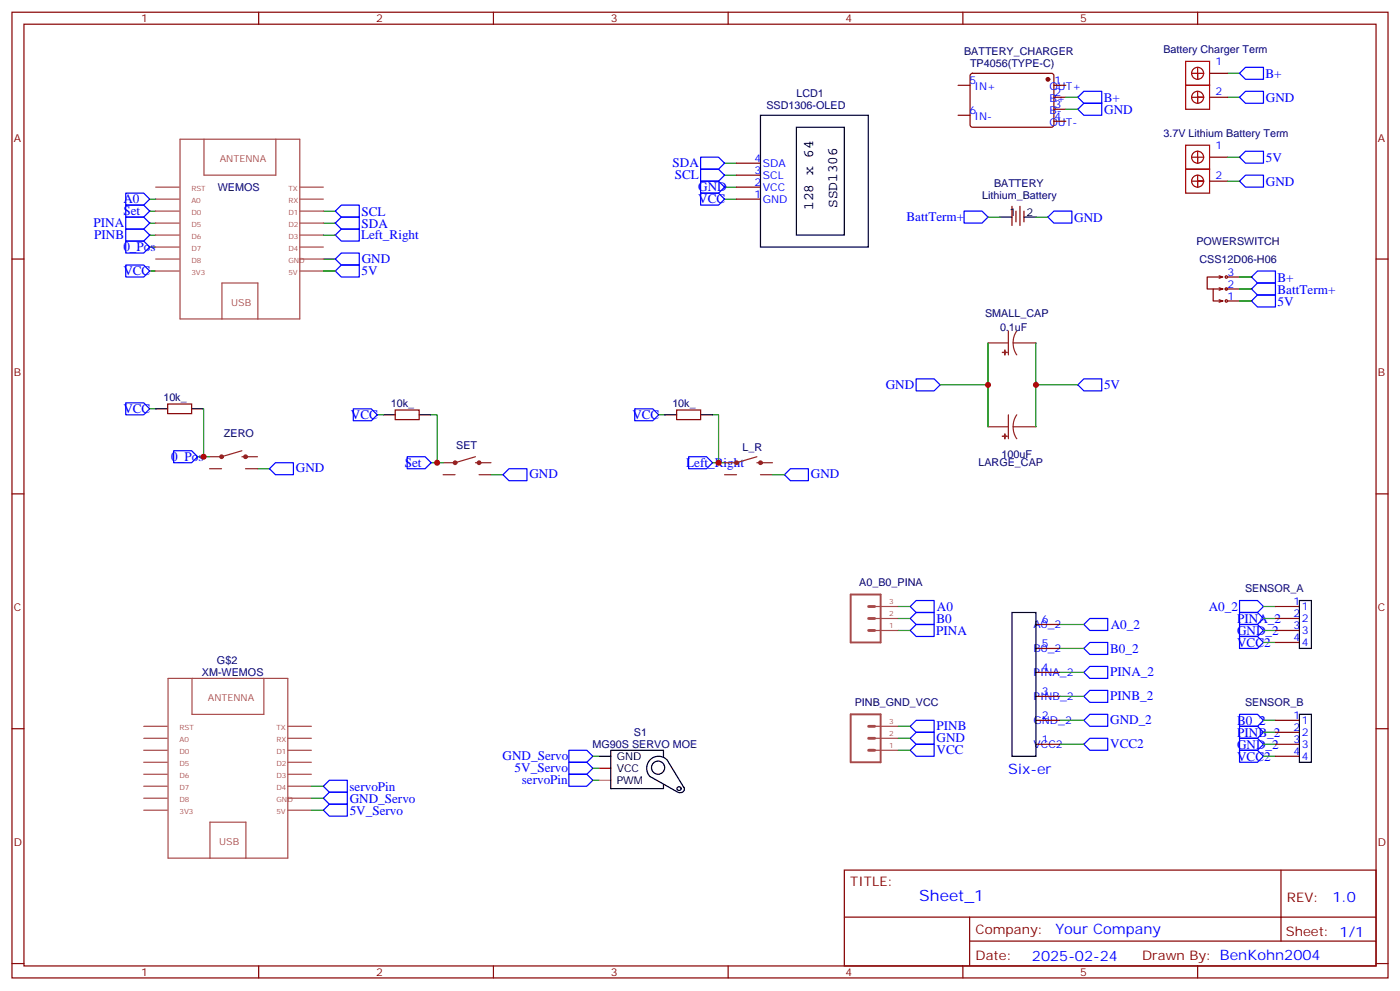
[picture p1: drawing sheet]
<svg xmlns="http://www.w3.org/2000/svg" width="412mm" height="292mm" viewBox="0 0 412 292" stroke-linecap="round" stroke-linejoin="round" font-family="sans-serif">
<g fill="none" stroke="#870000" stroke-width=".35">
<path d="M3.5 3.6h405.4v284.3h-405.4zM7.1 7.1h398.2v277.3h-398.2zM76.2 3.6v3.5M145.3 3.6v3.5M214.5 3.6v3.5M283.6 3.6v3.5M352.8 3.6v3.5M282.2 25.1h3.6M282.2 33.9h3.6M286 21.8l.5-.2h23.5l.4 .7v14.7l-.7 .5-23.5-.1-.4-.6v-14.5zM310.4 28.6h3.6M310.4 25.1h3.6"/>
<path d="M310.4 32.2h3.6M310.4 35.7h3.6M356.3 28.6h5.3M356.3 21.6h5.3M217 58.6h7M217 55.1h7M217 51.6h7M217 48h7M356.3 53.3h5.3M356.3 46.3h5.3M3.5 76.3h3.6M298.1 60.7v5.7"/>
<path d="M299.3 62.2v3.1M300.5 60.7v5.7M301.6 62.2v3.1M405.3 76.3h3.6M359.1 81.2l1.1 .4-1.1 .3M359.1 84.7l1.1 .4M359.1 88.3l1.1 .3M359.8 81.6h-4.2v3.5h1.8M360.2 85.1h-2.8v3.5h2.8M360.2 85.1l-1.1 .3M360.2 88.6l-1.1 .4M360.9 85.1h4.2"/>
<path d="M361.6 88.6h3.5M361.6 81.6h3.5M49.4 119h7v2.8h-7zM116.4 120.7h7.1v2.8h-7.1zM199.3 120.7h7.1v2.8h-7.1zM3.5 145.4h3.6M405.3 145.4h3.6M375.7 178.6h7.1M305.2 198h7M305.2 190.9h7M305.2 183.9h7M375.7 182.1h7.1"/>
<path d="M375.7 185.6h7.1M375.7 189.2h7.1M3.5 214.6h3.6M305.2 212.1h7M305.2 219.1h7M305.2 205h7M375.7 212.1h7.1M375.7 215.6h7.1M375.7 219.1h7.1M405.3 214.6h3.6M375.7 222.7h7.1M248.7 256.2h156.6v28.2h-156.6z"/>
<path d="M377.3 256.2v20.9M248.7 270h156.5M285.6 277.1h119.6M285.6 270v14.1M3.5 283.7h3.6M76.2 284.4v3.5M145.3 284.4v3.5M214.5 284.4v3.5M283.6 284.4v3.5M352.8 284.4v3.5M405.3 283.7h3.6"/>
<circle cx="361.2" cy="81.6" r=".35"/>
<circle cx="361.2" cy="85.1" r=".35"/>
<circle cx="361.2" cy="88.6" r=".35"/>
</g>
<g fill="none" stroke="#008700" stroke-width=".35">
<path d="M314 28.6h3.5M314 32.2h3.5M361.6 21.6h3.5M361.6 28.6h3.5M44.1 58.6h1.8M213.4 48h3.6M213.4 51.6h3.6M213.4 55.1h3.6M213.4 58.6h3.6M361.6 53.3h3.5M361.6 46.3h3.5M44.1 62.2h1.8"/>
<path d="M44.1 65.7h1.8M44.1 69.2h1.8M44.1 72.7h1.8M44.1 79.8h1.8M95.2 62.2h3.6M95.2 65.7h3.6M95.2 69.2h3.6M95.2 79.8h3.6M95.2 76.3h3.6M291 63.9h3.6M305.2 63.9h3.5M365.1 85.1h3.6"/>
<path d="M365.1 88.6h3.6M365.1 81.6h3.6M276.9 113.3h14.1M291 101v24.7M305.2 101v24.7M305.2 113.3h12.3M44.1 120.4h1.8M58.2 134.5h3.5M60 120.4v14.1M75.8 138h3.6M111.1 122.1h1.8M127 122.1h1.8v14.1"/>
<path d="M127 136.2h3.5M144.6 139.8h3.6M194 122.1h1.8M209.9 122.1h1.8v14.1M209.9 136.2h3.5M227.5 139.8h3.6M264.6 178.6h3.5M372.2 178.6h3.5M264.6 182.1h3.5M264.6 185.6h3.5M312.2 183.9h7.1M312.2 190.9h7.1"/>
<path d="M312.2 198h7.1M372.2 182.1h3.5M372.2 185.6h3.5M372.2 189.2h3.5M264.6 213.9h3.5M264.6 217.4h3.5M312.2 212.1h7.1M312.2 219.1h7.1M312.2 205h7.1M372.2 212.1h3.5M372.2 215.6h3.5M372.2 219.1h3.5"/>
<path d="M91.7 231.5h3.5M91.7 235h3.5M91.7 238.5h3.5M174.6 229.7h1.8M174.6 226.2h1.8M174.6 222.7h1.8M264.6 220.9h3.5M372.2 222.7h3.5"/>
</g>
<g fill="none" stroke="#00f" stroke-width=".35">
<path d="M317.5 28.6l1.8-1.7h5.3v3.5h-5.3zM317.5 32.2l1.8-1.8h5.3v3.5h-5.3zM365.1 21.6l1.8-1.8h5.3v3.6h-5.3zM365.1 28.6l1.8-1.7h5.3v3.5h-5.3zM37 56.9h5.3l1.8 1.7-1.8 1.8h-5.3zM206.4 53.3h5.3l1.7 1.8-1.7 1.8h-5.3zM206.4 56.9h5.3l1.7 1.7-1.7 1.8h-5.3zM206.4 49.8h5.3l1.7 1.8-1.7 1.7h-5.3zM206.4 46.3h5.3l1.7 1.7-1.7 1.8h-5.3zM365.1 53.3l1.8-1.7h5.3v3.5h-5.3zM365.1 46.3l1.8-1.8h5.3v3.5h-5.3zM37 60.4h5.3l1.8 1.8-1.8 1.7h-5.3z"/>
<path d="M37 71h5.3l1.8 1.7-1.8 1.8h-5.3zM37 78h5.3l1.8 1.8-1.8 1.8h-5.3zM37 67.5h5.3l1.8 1.7-1.8 1.8h-5.3zM37 63.9h5.3l1.8 1.8-1.8 1.8h-5.3zM98.8 62.2l1.7-1.8h5.3v3.5h-5.3zM98.8 65.7l1.7-1.8h5.3v3.6h-5.3zM98.8 76.3l1.7-1.8h5.3v3.5h-5.3zM98.8 69.2l1.7-1.7h5.3v3.5h-5.3zM100.5 78h5.3v3.6h-5.3l-1.7-1.8zM284 62.2h5.3l1.7 1.7-1.7 1.8h-5.3zM310.4 62.2h5.3v3.5h-5.3l-1.7-1.8zM370.4 79.8h5.3v3.5h-5.3l-1.7-1.7z"/>
<path d="M368.7 85.1l1.7-1.8h5.3v3.6h-5.3zM370.4 86.9h5.3v3.5h-5.3l-1.7-1.8zM37 118.6h5.3l1.8 1.8-1.8 1.7h-5.3zM269.9 111.5h5.3l1.7 1.8-1.7 1.8h-5.3zM317.5 113.3l1.8-1.8h5.3v3.6h-5.3zM51.2 132.7h5.2l1.8 1.8-1.8 1.7h-5.2zM79.4 138l1.7-1.8h5.3v3.6h-5.3zM104.1 120.4h5.3l1.7 1.7-1.7 1.8h-5.3zM119.9 134.5h5.3l1.8 1.7-1.8 1.8h-5.3zM148.2 139.8l1.7-1.8h5.3v3.5h-5.3zM187 120.4h5.3l1.7 1.7-1.7 1.8h-5.3zM202.8 134.5h5.3l1.8 1.7-1.8 1.8h-5.3z"/>
<path d="M231.1 139.8l1.7-1.8h5.3v3.5h-5.3zM268.1 178.6l1.8-1.8h5.3v3.5h-5.3zM365.1 176.8h5.3l1.8 1.8-1.8 1.7h-5.3zM268.1 182.1l1.8-1.8h5.3v3.6h-5.3zM268.1 185.6l1.8-1.7h5.3v3.5h-5.3zM319.3 183.9l1.7-1.8h5.3v3.5h-5.3zM319.3 190.9l1.7-1.7h5.3v3.5h-5.3zM319.3 198l1.7-1.8h5.3v3.5h-5.3zM365.1 183.9h5.3l1.8 1.7-1.8 1.8h-5.3zM365.1 187.4h5.3l1.8 1.8-1.8 1.7h-5.3zM365.1 180.3h5.3l1.8 1.8-1.8 1.8h-5.3zM268.1 213.9l1.8-1.8h5.3v3.5h-5.3z"/>
<path d="M268.1 217.4l1.8-1.8h5.3v3.5h-5.3zM319.3 205l1.7-1.7h5.3v3.5h-5.3zM319.3 212.1l1.7-1.8h5.3v3.6h-5.3zM319.3 219.1l1.7-1.7h5.3v3.5h-5.3zM365.1 217.4h5.3l1.8 1.7-1.8 1.8h-5.3zM365.1 213.9h5.3l1.8 1.7-1.8 1.8h-5.3zM365.1 210.3h5.3l1.8 1.8-1.8 1.8h-5.3zM95.2 238.5l1.8-1.7h5.3v3.5h-5.3zM95.2 231.5l1.8-1.8h5.3v3.6h-5.3zM97 233.3h5.3v3.5h-5.3l-1.8-1.8zM167.6 224.4h5.3l1.7 1.8-1.7 1.8h-5.3zM167.6 220.9h5.3l1.7 1.8-1.7 1.7h-5.3z"/>
<path d="M167.6 228h5.3l1.7 1.7-1.7 1.8h-5.3zM268.1 220.9l1.8-1.8h5.3v3.6h-5.3zM365.1 220.9h5.3l1.8 1.8-1.8 1.7h-5.3z"/>
</g>
<g fill="none" stroke="#8c2424" stroke-width=".35">
<path d="M297 97.4v7.1M299.5 97.4l-.8 1.7-.3 1.9M291 101h6M298.4 101l.3 1.8 .8 1.7M298.4 101h6.8M61.7 138h3.6M71.3 132.7l-6 1.8h-3.6M71.3 134.5h4.5M72.3 138h3.5M130.5 139.8h3.6M140.1 134.5l-6 1.7h-3.6M140.1 136.2h4.5"/>
<path d="M141.1 139.8h3.5M213.4 139.8h3.6M223 134.5l-6 1.7h-3.6M223 136.2h4.5M224 139.8h3.5M291 125.7h6M297 122.1v7.1M298.4 125.7l.3 1.8 .8 1.7M298.4 125.7h6.8M299.5 122.1l-.8 1.7-.3 1.9"/>
</g>
<g fill="none" stroke="#8c2424" stroke-width=".71">
<circle cx="65.3" cy="134.5" r=".35"/>
<circle cx="72.3" cy="134.5" r=".35"/>
<circle cx="134.1" cy="136.2" r=".35"/>
<circle cx="141.1" cy="136.2" r=".35"/>
<circle cx="217" cy="136.2" r=".35"/>
<circle cx="224" cy="136.2" r=".35"/>
</g>
<g fill="none" stroke="#000" stroke-width=".35">
<path d="M224 33.9h31.8v38.8h-31.8zM234.6 37.5h14.1v31.7h-14.1zM294.6 63.9h3.5M301.6 63.9h3.6M45.9 120.4h3.5M56.4 120.4h3.6M112.9 122.1h3.5M123.5 122.1h3.5M195.8 122.1h3.5M206.4 122.1h3.5M382.8 176.8h3.5v14.1h-3.5zM298.1 180.3h7.1v42.4h-7.1z"/>
<path d="M382.8 210.3h3.5v14.1h-3.5zM176.4 222.7h3.5M191.6 228.7l8.1 4.6M195.4 223v-2.1h-15.5v11.3h15.5v-1.1M196.4 223.7a3.5 3.5 0 0 0-4.9 0 3.5 3.5 0 0 0 0 5M196.5 223.7l4.9 8.1M201.4 231.7a1.14 1.14 0 0 1-.2 1.4 1.14 1.14 0 0 1-1.4 .2"/>
<circle cx="193.9" cy="226" r="1.94"/>
<circle cx="200.1" cy="232.2" r=".61"/>
</g>
<g fill="none" stroke="#a64a4a" stroke-width=".35">
<path d="M45.9 55.1h6.9M45.9 58.6h6.9M53 41h35.3v52.9h-35.3zM60.1 41v10.6h21.2v-10.6M88.3 55.1h6.9M88.3 58.6h6.9M45.9 62.2h6.9M45.9 65.7h6.9M45.9 69.2h6.9M45.9 72.7h6.9M45.9 76.3h6.9M45.9 79.8h6.9"/>
<path d="M88.3 62.2h6.9M88.3 65.7h6.9M88.3 69.2h6.9M88.3 72.7h6.9M88.3 76.3h6.9M88.3 79.8h6.9M65.4 93.9v-10.6h10.6v10.6M257.6 178.6h7M49.5 199.7h35.3v53h-35.3zM56.6 199.7v10.6h21.1v-10.6M257.6 185.6h7M257.6 182.1h7"/>
<path d="M42.3 213.9h7M42.3 217.4h7M84.8 213.9h6.9M84.8 217.4h6.9M257.6 213.9h7M257.6 217.4h7M42.3 220.9h7M42.3 224.4h7M42.3 228h7M42.3 231.5h7M42.3 235h7M42.3 238.5h7"/>
<path d="M84.8 220.9h6.9M84.8 224.4h6.9M84.8 228h6.9M84.8 231.5h6.9M84.8 235h6.9M84.8 238.5h6.9M257.6 220.9h7M61.8 252.7v-10.6h10.6v10.6"/>
</g>
<path d="M176.4 229.7h3.5" fill="none" stroke="#fc0" stroke-width=".35"/>
<path d="M176.4 226.2h3.5" fill="none" stroke="#f00" stroke-width=".35"/>
<g fill="#8c2424" stroke="#8c2424" stroke-width=".35">
<path d="M296 103.1v1.4z"/>
<path d="M295.3 103.8h1.4z"/>
<path d="M296 127.8v1.4z"/>
<path d="M295.3 128.4l1.4 .1z"/>
</g>
<g fill="none" stroke="#a10000" stroke-width=".35">
<path d="M349.2 18.1h7.1v7h-7.1zM352.8 19.8v3.6v-1.8M349.2 25.1h7.1v7.1h-7.1zM351 21.6h3.5M352.8 26.9v3.5v-1.8h1.7h-3.5M349.2 49.8h7.1v7.1h-7.1zM349.2 42.8h7.1v7h-7.1zM351 46.3h3.5M352.8 44.5v3.5v-1.7M352.8 51.6v3.5v-1.8h1.7h-3.5"/>
<circle cx="352.8" cy="21.6" r="1.76"/>
<circle cx="352.8" cy="28.6" r="1.76"/>
<circle cx="352.8" cy="46.3" r="1.76"/>
<circle cx="352.8" cy="53.3" r="1.76"/>
</g>
<path d="M250.6 175h8.8v14.2h-8.8zM250.6 210.3h8.8v14.1h-8.8z" fill="none" stroke="#a64a4a" stroke-width=".56"/>
<path d="M255.9 178.6h1.7M255.9 182.1h1.7M255.9 185.6h1.7M255.9 213.9h1.7M255.9 217.4h1.7M255.9 220.9h1.7" fill="none" stroke="#a64a4a" stroke-width=".85"/>
<circle cx="308.7" cy="23.4" r=".53" fill="#870000" stroke="#870000" stroke-width=".35"/>
<g fill="#c00">
<circle cx="128.8" cy="136.2" r=".88"/>
<circle cx="211.7" cy="136.2" r=".88"/>
<circle cx="305.2" cy="113.3" r=".88"/>
<circle cx="291" cy="113.3" r=".88"/>
<circle cx="60" cy="134.5" r=".88"/>
</g>
<text font-size="4.6" fill="#00f" x="270.8" y="265.2">Sheet_1</text>
<g font-size="4.2">
<text x="239.6" y="61.8" transform="rotate(-90 239.6 61.8)">128 x 64</text>
<text x="246.6" y="61.2" transform="rotate(-90 246.6 61.2)">SSD1306</text>
</g>
<g font-size="4.2" fill="#00f">
<text x="297" y="227.8">Six-er</text>
<text x="392.5" y="265.4">1.0</text>
<text x="310.9" y="275">Your Company</text>
<text x="304" y="282.8">2025-02-24</text>
</g>
<g font-size="3.9" fill="#00f">
<text x="372.8" y="22.9">B+</text>
<text x="372.9" y="30">GND</text>
<text x="325.2" y="30">B+</text>
<text x="325.3" y="33.5">GND</text>
<text x="372.9" y="47.6">5V</text>
<text x="198.1" y="49.3">SDA</text>
<text x="198.8" y="52.7">SCL</text>
<text x="36.3" y="59.9">A0</text>
<text x="205.7" y="56.3">GND</text>
<text x="205.7" y="59.9">VCC</text>
<text x="372.9" y="54.6">GND</text>
<text x="36.3" y="63.4">Set</text>
<text x="106.5" y="63.5">SCL</text>
<text x="267" y="65.2">BattTerm+</text>
<text x="316.4" y="65.2">GND</text>
<text x="27.6" y="66.9">PINA</text>
<text x="27.8" y="70.5">PINB</text>
<text x="106.3" y="70.4">Left_Right</text>
<text x="106.5" y="67">SDA</text>
<text x="36.3" y="74">0_Pos</text>
<text x="106.5" y="77.5">GND</text>
<text x="36.3" y="81.1">VCC</text>
<text x="106.5" y="81.1">5V</text>
<text x="376.3" y="82.9">B+</text>
<text x="376.3" y="86.4">BattTerm+</text>
<text x="376.3" y="90">5V</text>
<text x="260.9" y="114.6">GND</text>
<text x="325.2" y="114.6">5V</text>
<text x="36.3" y="121.6">VCC</text>
<text x="103.4" y="123.4">VCC</text>
<text x="186.3" y="123.4">VCC</text>
<text x="50.4" y="135.7">0_Pos</text>
<text x="119.2" y="137.5">Set</text>
<text x="202.1" y="137.5">Left_Right</text>
<text x="87.2" y="139.1">GND</text>
<text x="156" y="140.9">GND</text>
<text x="238.9" y="140.9">GND</text>
<text x="276" y="179.9">A0</text>
<text x="356.1" y="179.8">A0_2</text>
<text x="275.9" y="183.4">B0</text>
<text x="327.2" y="185.1">A0_2</text>
<text x="364.4" y="183.4">PINA_2</text>
<text x="275.8" y="186.8">PINA</text>
<text x="364.4" y="186.9">GND_2</text>
<text x="364.4" y="190.4">VCC2</text>
<text x="327" y="192.1">B0_2</text>
<text x="327" y="199.2">PINA_2</text>
<text x="327" y="206.2">PINB_2</text>
<text x="275.9" y="215.1">PINB</text>
<text x="327" y="213.3">GND_2</text>
<text x="364.4" y="213.3">B0_2</text>
<text x="275.9" y="218.6">GND</text>
<text x="327" y="220.3">VCC2</text>
<text x="364.4" y="220.4">GND_2</text>
<text x="364.4" y="216.9">PINB_2</text>
<text x="148.1" y="223.8">GND_Servo</text>
<text x="151.6" y="227.3">5V_Servo</text>
<text x="275.9" y="222.1">VCC</text>
<text x="364.4" y="223.9">VCC2</text>
<text x="102.9" y="232.9">servoPin</text>
<text x="153.7" y="230.9">servoPin</text>
<text x="103" y="239.9">5V_Servo</text>
<text x="103" y="236.4">GND_Servo</text>
</g>
<g font-size="3.9" fill="#800">
<text x="250.5" y="260.8">TITLE:</text>
<text x="379.1" y="265.4">REV:</text>
<text x="287.4" y="275">Company:</text>
<text x="378.7" y="275.6">Sheet: 1/1</text>
<text x="287.4" y="282.6">Date:</text>
<text x="336.4" y="282.7">Drawn By: BenKohn2004</text>
</g>
<g font-size="3.2" fill="#800">
<text x="41.6" y="6.6">1</text>
<text x="110.8" y="6.6">2</text>
<text x="179.9" y="6.6">3</text>
<text x="249.1" y="6.6">4</text>
<text x="318.2" y="6.6">5</text>
<text x="4.1" y="41.7">A</text>
<text x="405.9" y="41.7">A</text>
<text x="4.1" y="110.8">B</text>
<text x="405.9" y="110.8">B</text>
<text x="4.1" y="180">C</text>
<text x="405.9" y="180">C</text>
<text x="4.1" y="249.1">D</text>
<text x="405.9" y="249.1">D</text>
<text x="41.6" y="287.4">1</text>
<text x="110.8" y="287.4">2</text>
<text x="179.9" y="287.4">3</text>
<text x="249.1" y="287.4">4</text>
<text x="318.2" y="287.4">5</text>
</g>
<g font-size="3.2" fill="#000080">
<text x="284" y="16.3">BATTERY_CHARGER</text>
<text x="342.7" y="15.6">Battery Charger Term</text>
<text x="285.8" y="19.8">TP4056(TYPE-C)</text>
<text x="234.6" y="28.6">LCD1</text>
<text x="225.8" y="32.2">SSD1306-OLED</text>
<text x="342.7" y="40.3">3.7V Lithium Battery Term</text>
<text x="64.2" y="56.1">WEMOS</text>
<text x="289.3" y="58.6">Lithium_Battery</text>
<text x="292.8" y="55.1">BATTERY</text>
<text x="352.4" y="72.1">POWERSWITCH</text>
<text x="353.3" y="77.4">CSS12D06-H06</text>
<text x="290.2" y="93.2">SMALL_CAP</text>
<text x="294.6" y="97.4">0.1uF</text>
<text x="48.1" y="117.9">10k_</text>
<text x="115.1" y="119.7">10k_</text>
<text x="198" y="119.7">10k_</text>
<text x="66" y="128.5">ZERO</text>
<text x="134.4" y="132.1">SET</text>
<text x="218.7" y="132.7">L_R</text>
<text x="288.2" y="137.3">LARGE_CAP</text>
<text x="295" y="134.9">100uF</text>
<text x="253.1" y="172.6">A0_B0_PINA</text>
<text x="366.7" y="174.4">SENSOR_A</text>
<text x="63.9" y="195.5">G$2</text>
<text x="59.5" y="199.1">XM-WEMOS</text>
<text x="251.8" y="207.9">PINB_GND_VCC</text>
<text x="366.7" y="207.9">SENSOR_B</text>
<text x="174.5" y="220.3">MG90S SERVO MOE</text>
<text x="186.7" y="216.7">S1</text>
</g>
<g font-size="3.2" fill="#00f">
<text x="358.1" y="19.1">1</text>
<text x="285.6" y="24.8">5</text>
<text x="287.1" y="26.5">IN+</text>
<text x="309.1" y="26.5">OUT+</text>
<text x="310.6" y="24.8">1</text>
<text x="310.6" y="28.3">2</text>
<text x="358.1" y="27.9">2</text>
<text x="285.6" y="33.6">6</text>
<text x="287.1" y="35.3">IN-</text>
<text x="309.1" y="30.1">B+</text>
<text x="309.1" y="33.6">B-</text>
<text x="310.6" y="31.8">3</text>
<text x="310.6" y="35.3">4</text>
<text x="309.1" y="37.1">OUT-</text>
<text x="222.2" y="47.7">4</text>
<text x="358.1" y="43.8">1</text>
<text x="222.2" y="51.2">3</text>
<text x="224.7" y="52.6">SCL</text>
<text x="224.7" y="49.1">SDA</text>
<text x="358.1" y="52.6">2</text>
<text x="222.2" y="58.3">1</text>
<text x="222.2" y="54.8">2</text>
<text x="224.7" y="59.7">GND</text>
<text x="224.7" y="56.2">VCC</text>
<text x="361.6" y="81.2">3</text>
<text x="361.6" y="88.3">1</text>
<text x="361.6" y="84.7">2</text>
<text x="381" y="178.2">1</text>
<text x="383.5" y="179.6">1</text>
<text x="304.4" y="184.9">A0_2</text>
<text x="306.9" y="183.5">6</text>
<text x="381" y="181.8">2</text>
<text x="381" y="185.3">3</text>
<text x="383.5" y="183.2">2</text>
<text x="304.4" y="192">B0_2</text>
<text x="306.9" y="190.6">5</text>
<text x="381" y="188.8">4</text>
<text x="383.5" y="186.7">3</text>
<text x="383.5" y="190.2">4</text>
<text x="306.9" y="197.6">4</text>
<text x="304.4" y="199">PINA_2</text>
<text x="304.4" y="206.1">PINB_2</text>
<text x="306.9" y="204.7">3</text>
<text x="304.4" y="213.1">GND_2</text>
<text x="306.9" y="211.7">2</text>
<text x="381" y="211.7">1</text>
<text x="381" y="215.3">2</text>
<text x="383.5" y="213.1">1</text>
<text x="304.4" y="220.2">VCC2</text>
<text x="306.9" y="218.8">1</text>
<text x="381" y="218.8">3</text>
<text x="383.5" y="216.7">2</text>
<text x="383.5" y="220.2">3</text>
<text x="381" y="222.3">4</text>
<text x="383.5" y="223.7">4</text>
</g>
<g font-size="3.2">
<text x="297.4" y="63.6">1</text>
<text x="302.3" y="63.6">2</text>
<text x="181.7" y="223.7">GND</text>
<text x="181.7" y="227.3">VCC</text>
<text x="181.7" y="230.8">PWM</text>
</g>
<g font-size="2.8" fill="#a54b4b">
<text x="64.7" y="47.7">ANTENNA</text>
<text x="68.1" y="90">USB</text>
<text x="61.2" y="206.4">ANTENNA</text>
<text x="64.6" y="248.8">USB</text>
</g>
<g font-size="2.1" fill="#a54b4b">
<text x="56.4" y="56.1">RST</text>
<text x="56.4" y="59.7">A0</text>
<text x="84.9" y="56.1">TX</text>
<text x="84.9" y="59.7">RX</text>
<text x="56.4" y="63.2">D0</text>
<text x="84.9" y="63.2">D1</text>
<text x="56.4" y="66.7">D5</text>
<text x="56.4" y="70.3">D6</text>
<text x="84.9" y="66.7">D2</text>
<text x="84.9" y="70.3">D3</text>
<text x="56.4" y="73.8">D7</text>
<text x="56.4" y="77.3">D8</text>
<text x="84.9" y="73.8">D4</text>
<text x="84.9" y="77.3">GND</text>
<text x="56.4" y="80.8">3V3</text>
<text x="84.9" y="80.8">5V</text>
<text x="261.9" y="177.9">3</text>
<text x="261.9" y="184.9">1</text>
<text x="261.9" y="181.4">2</text>
<text x="52.9" y="214.9">RST</text>
<text x="81.4" y="214.9">TX</text>
<text x="261.9" y="213.2">3</text>
<text x="52.9" y="218.4">A0</text>
<text x="52.9" y="222">D0</text>
<text x="81.4" y="218.4">RX</text>
<text x="81.4" y="222">D1</text>
<text x="261.9" y="220.2">1</text>
<text x="261.9" y="216.7">2</text>
<text x="52.9" y="225.5">D5</text>
<text x="81.4" y="225.5">D2</text>
<text x="52.9" y="229">D6</text>
<text x="52.9" y="232.5">D7</text>
<text x="81.4" y="229">D3</text>
<text x="81.4" y="232.5">D4</text>
<text x="52.9" y="236.1">D8</text>
<text x="52.9" y="239.6">3V3</text>
<text x="81.4" y="236.1">GND</text>
<text x="81.4" y="239.6">5V</text>
</g>
</svg>
